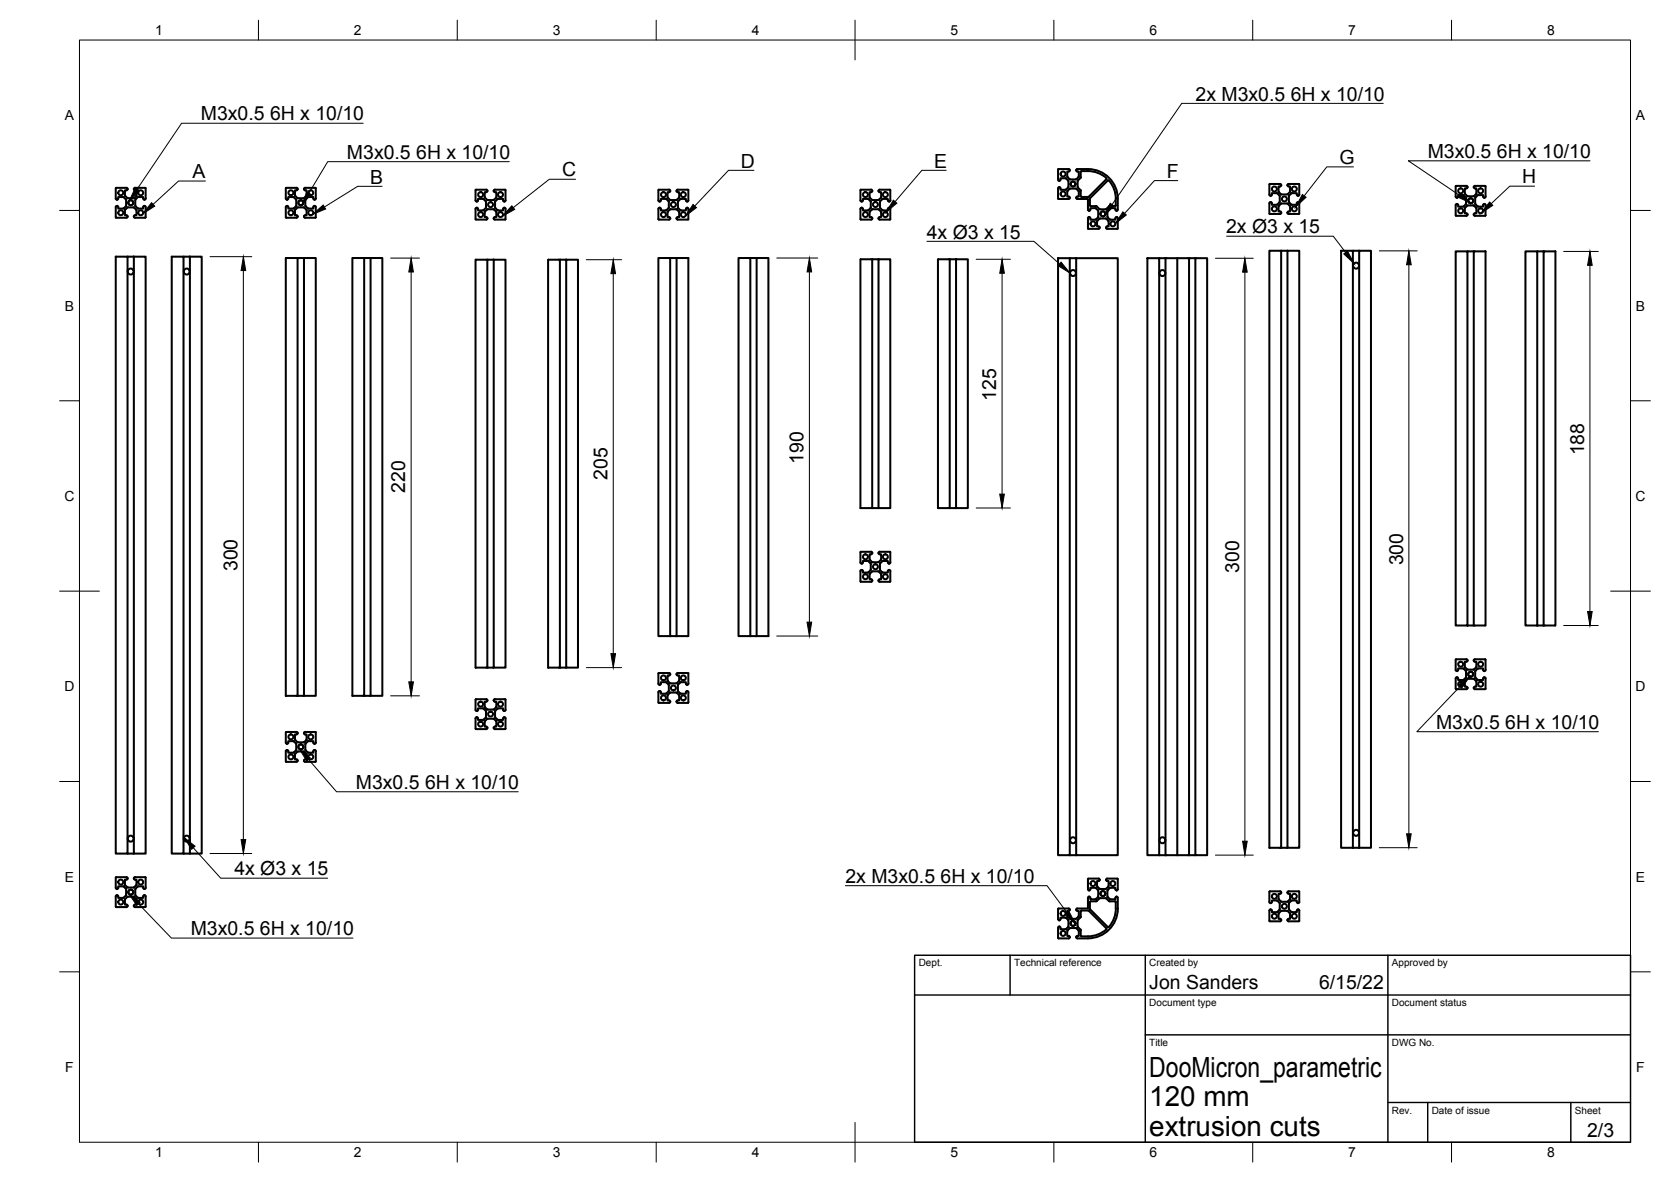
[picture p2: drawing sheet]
<svg xmlns="http://www.w3.org/2000/svg" width="420mm" height="297mm" viewBox="0 0 420 297" stroke-linecap="round" stroke-linejoin="round" font-family="sans-serif">
<!-- layer: Visible -->
<g fill="none" stroke="#000" stroke-width=".51">
<path d="M29.4 51.8l-.3 .2 .1 2.7M29.5 51.7l.2 .2v.5l1.5-.1M30.9 49.5h-1.2v.5l-.2 .2M31 49.5l.2 .1M31.1 49.6l.5 .5M31.6 50.1l.1 .2M31.7 50.3v1.4M31.7 51.6l-.6 .7M31.8 54.1l.3 .3-.3 .3h-2.6M33.9 54.1l-.2 .3 .2 .3h2.6M34.1 50.1l-.1 1.7 .6 .5M34.2 49.2l-.5 .6h-1.6l-.7-.8v-1.2l.6-.1-.1-.5h-2.7l-.1 2.7 .3 .3"/>
<path d="M34.2 52.7l-.5-.6h-1.6l-.7 .8v1.2h.4M34.2 52.7l.1 1.4h-.4M34.2 49.2l.1-1.4-.6-.1 .1-.5h2.8v2.8l-.5 .1-.1-.6h-1.2M34.6 52.3l1.4 .1 .1-.6 .5 .1-.1 2.8M34.8 49.5l-.7 .6M71.9 47.3v2.7l.5 .1 .1-.6h1.2M71.9 54.6l.1 .1M71.9 47.3l2.7-.1 .2 .3M73.7 52.4h-1.2l-.1-.6-.5 .1v2.7M73.7 49.5l.7 .6M73.9 52.3l-.2 .1M74.4 50.1l.1 1.7-.6 .5"/>
<path d="M74.6 54.1l.2 .3M74.8 47.5h.1M74.8 54.4h.1M74.8 47.5l-.1 .3h-.5v1.2l.8 .8M74.8 54.4l-.2 .3h-2.6M75 52.1h1.4l.7 .8M75 52.1l-.8 .7v1.3h.3M76.7 54.1l-.3 .3 .3 .3h2.6M76.9 50.1l-.1 1.7 .6 .5M77.1 52.9v1.2h-.4M77.1 49l-.7 .8h-1.4M77.4 52.3l1.4 .1 .1-.6 .5 .1-.1 2.8"/>
<path d="M77.6 49.5l-.7 .6M79.3 47.2h-2.7l-.1 .5 .6 .1v1.3M79.3 47.2l.1 2.8-.5 .1-.1-.6h-1.2M119.8 52.2h.1M119.9 52.2l-.3 .3v2.6l2.7 .1 .3-.3M119.9 52.2l.3 .1v.6h1.2M121.4 50h.2M121.6 50.1l.6 .6v1.5l-.6 .6M121.6 52.8l-.2 .1M121.9 53.3v1.3h.5l.2 .2M122 53.1l-.1 .2M122.5 47.9v.1"/>
<path d="M122.5 54.8v.1M122.6 48l-.2 .2-.5 .1v1.3l.5 .6M122.6 47.9l-.3-.2h-2.7v2.8l.5 .1 .1-.6h1.2M122.7 52.6h1.3M122.7 52.6l-.7 .6M124 52.6l.7 .6M124.1 54.9l.3 .3h2.6M124.2 50.2h-1.7M124.7 53.1l.1 .2M124.8 53.3v1.3h-.5l-.2 .2M124.8 49.5l-.6 .7M126.8 52.2h.1"/>
<path d="M126.8 52.2l.3 .3-.1 2.7M127 47.7h-2.7l-.1 .4 .6 .2v1.2M127 47.7l.1 2.8-.5 .1-.1-.6h-1.2l-.8 .7v1.5l.7 .7h1.3v-.6l.3-.1M165.8 52.2h.1M165.8 52.2l-.3 .3 .1 2.6 2.6 .1 .3-.3M165.9 52.2l.3 .3M166.2 50.4v-.4h1.2l.8 .7M167.9 53.3v1.3h.5l.1 .2M167.9 53.1v.2M168.2 50.7v1.4M168.2 52.1l-.7 .8h-1.3v-.4M168.4 50.2l-.5-.7v-1.2l.6-.2-.1-.4h-2.7l-.2 2.7 .4 .2 .3-.2"/>
<path d="M168.4 52.7l-.5 .5M168.4 50.2h1.8M168.6 52.6h1.4M168.6 52.6h-.2M170 52.6l.7 .6M170.7 49.7l-.5 .5M170.7 49.7l.1-1.4-.6-.2 .1-.4h2.7l.1 2.7M170.7 53.1l.1 .2M170.8 53.3v1.3h-.5l-.2 .2M172.7 52.2h.1M172.8 52.2l.3 .3M173.1 52.5v2.6l-2.7 .1-.3-.3"/>
<path d="M173.1 50.4l-.4 .2-.2-.1v-.5h-1.4l-.6 .7v1.5l.6 .7h1.4v-.6l.3-.1M216.5 55.2h2.5M216.5 47.7h2.5M216.5 47.7l-.2 2.7 .4 .2 .3-.2M216.6 52.2h.1M216.6 52.2l-.3 .3 .2 2.7M216.7 52.2l.3 .3M217 50.4v-.4h1.2l.8 .7-.1 1.5-.6 .7h-1.3v-.4M218.7 53.3v1.3h.3M218.7 53.1v.2M219 48.3h-.3v1.2l.5 .7M219 54.6l.3 .2"/>
<path d="M219 47.7l.3 .3-.3 .3M219.2 50.2l.2 .1M219.3 54.9l-.3 .3M219.4 52.6h1.4M219.4 50.3h1.4M219.4 52.6l-.7 .6M220.8 52.6h.2M220.9 54.9l.3 .3M221 52.7l.5 .5M221 50.2l-.2 .1M221.2 47.7h2.6l.1 2.7M221.2 48.3h.4l-.1 1.4"/>
<path d="M221.2 54.6l-.3 .2M221.2 47.7l-.3 .2 .3 .4M221.5 49.7l-.5 .5M221.5 53.1l.1 .2M221.6 53.3v1.3h-.4M223.5 52.2h.1M223.6 52.2l.3 .3M223.9 52.5l-.1 2.6-2.6 .1M223.9 50.4l-.4 .2-.2-.1-.1-.5h-1.2l-.7 .6v1.6l.5 .6 1.4 .1 .1-.6 .2-.1M266 42.6v2.6M266 47.3v2.6M266.1 42.6l2.8-.1v.5l-.5 .1v1.4"/>
<path d="M266.1 45.2l.2 .3M266.3 45.5h.1M266.3 47h.1M266.3 47l-.2 .3M267.9 44.8h-1.3v.5l-.2 .2M267.9 44.8l.7 .6M268.4 44.5l.7 .6 1.6-.1 .6-.7v-1.2l-.6-.1v-.5a9.8 9.8 0 0 1 7.8 1.8 7.5 7.5 0 0 1 2.6 5.7l-.1 2.8-.4 .1-.1-.6-1.5 .1M268.4 48l.6-.6h1.6l.7 .8v1.2l-.6 .1v.5h2.9l.1 2.9 .4-.1 .1-.5 1.4 .1M268.4 47.9v1.5l.5 .1v.5l-2.8-.1M268.6 45.3v1.6M268.6 46.9l-.7 .8h-1.3v-.5l-.2-.2M271 45.6v1.3"/>
<path d="M271 46.9l.1 .2M271 47.1l.7 .7 .1 1.6h2M271.1 45.4l-.1 .2M275.6 52.4l.5 .6v1.5l-.7 .7h-1.2l-.2-.6-.4 .1v2.7l2.6 .1 .3-.3M275.8 55.7v1.2h.6l.1 .3M275.9 55.5v.2M276.4 52.5l-.7-.7-1.6-.1-.1-1.8 4.6-4.6a5.7 5.7 0 0 1 2 4.7l-.1 1.7-1.6 .1-.7 .7M276.4 55l-.5 .5M276.4 52.5l.2 .1M276.6 54.9h1.4M276.6 54.9l-.2 .1M278 54.9l.7 .6"/>
<path d="M278.1 57.2h.1M278.1 57.2l.3 .3h2.5M278.2 44.7v.3l-4.5 4.5M278.2 44.7a7.7 7.7 0 0 0-6.4-1.7l-.1 1.6-.7 .8M278.2 52.5l-1.6 .1M278.7 55.5v1.4h-.4l-.2 .3M279 52.4l-.6 .7 .1 1.4 .7 .7h1.3l.1-.6 .4 .1v2.8M319.2 46.3v2.6l.3 .3 .3-.3M319.2 51.1v2.6M319.2 51.1l.3-.3 .3 .3M321.2 48.6l.6 .6-.1 1.7M321.2 48.6l-1.4-.1v.4"/>
<path d="M321.7 50.9l-.7 .6h-1.2v-.4M321.9 46.2l-2.7 .1M321.9 53.1l.3 .4-.3 .3-2.7-.1M321.9 46.2l.3 .4-.2 .2h-.5l.1 1.5 .5 .5h1.7M322.2 51.1h1.4M322.3 51.1l-.8 .7v1.4h.4M323.6 51.1l.2 .1M323.8 51.2l.6 .7M324 46.2h2.6M324 53.1l-.3 .3 .3 .4h2.6M324 46.2l-.3 .4 .2 .2h.5v1.3M324.2 50.9l.6 .6h1.3v-.4"/>
<path d="M324.4 51.9v1.3h-.4M324.4 48.1l-.6 .7M324.7 48.6l-.6 .6 .1 1.7M326.1 51.1l.3-.3 .3 .3M326.6 46.2l.1 2.9-.5 .1-.1-.7-1.4 .1M326.7 51.1l-.1 2.6M366.1 46.7h2.6M366.1 54.2h2.6M366.1 46.7l-.1 2.7 .4 .3 .2-.3M366.3 51.3h.1M366.3 51.3l-.3 .2 .1 2.7M366.4 51.3l.2 .2"/>
<path d="M366.6 49.4v-.4h1.4l.6 .7v1.5l-.7 .7h-1.3v-.4M368.3 52.4v1.2h.4M368.3 48.6l.8 .7M368.7 47.3h-.4v1.3M368.7 53.6l.3 .3-.3 .3M368.7 46.7l.3 .3M368.9 51.7l-.6 .7M369 47.1l-.3 .2M369.1 49.3h1.4M369.1 51.6h1.4M369.1 51.6l-.2 .1M370.5 51.6l.2 .1"/>
<path d="M370.6 47.1l.3 .2M370.6 51.7l.6 .7M370.7 49.2l-.2 .1M370.8 47.3h.4v1.3M370.8 46.7h2.7v2.7M370.8 54.2h2.6M370.9 46.7l-.3 .3M370.9 53.6l-.3 .3 .3 .3M371.2 52.4v1.2h-.4M371.2 48.6l-.6 .6M373.2 51.3h.1M373.3 51.3l.2 .2"/>
<path d="M373.5 51.5l-.1 2.7M373.5 49.4l-.3 .3-.2-.2-.1-.5h-1.3l-.7 .8v1.5l.7 .6h1.3l.1-.5 .2-.1M29.1 64.5h3v150h-3zM32.1 64.5h1.6M33.7 64.5h2.9v150h-2.9zM43.2 64.5h2.9v150h-2.9zM46.1 64.5h1.7M47.8 64.5h2.9v150h-2.9zM74.8 64.8h-2.9v110.1h2.9v-110.1h1.6M76.4 64.8h3v110.1h-3zM91.6 64.8h-3v110.1h3v-110.1h1.6M93.2 64.8h2.9v110.1h-2.9z"/>
<path d="M122.5 65.3h-2.9v102.5h2.9v-102.5h1.6M124.1 65.3h3v102.5h-3zM140.8 65.3h-3v102.5h3v-102.5h1.6M142.4 65.3h2.9v102.5h-2.9zM165.5 64.8h3v95.1h-3zM168.5 64.8h1.6M185.7 64.8h3v95.1h-3zM188.7 64.8h1.5M190.2 64.8h3v95.1h-3zM219.3 65.2h-3v62.5h3v-62.5h1.6M220.9 65.2h3v62.5h-3zM238.8 65.2h-3v62.5h3v-62.5h1.6"/>
<path d="M240.4 65.2h3v62.5h-3zM266 64.9h3v150h-3zM269 64.9h1.6M270.6 64.9h10.5v150h-10.5zM288.5 64.9h3v150h-3zM291.5 64.9h1.6M291.6 68.3v.6M291.6 68.9a.75 .75 0 0 0 .7 .5 .75 .75 0 0 0 .7-.5M291.6 68.3a.75 .75 0 0 1 .7-.4 .75 .75 0 0 1 .7 .4M292.9 68.3v.6M293.1 64.9h2.9M293.1 64.9v150"/>
<path d="M299 64.9h-3v150h-2.9M300.6 64.9h2.9v150h-2.9zM300.6 64.9h-1.6v150h-3M322.1 63h-2.9v150h2.9v-150h1.6M323.7 63h3v150h-3zM337.2 63h3v150h-3zM340.2 63h1.6M340.3 66.5v.6M340.3 66.4a.74 .74 0 0 1 .9-.3 .74 .74 0 0 1 .5 .8 .73 .73 0 0 1-.7 .6 .73 .73 0 0 1-.7-.4M341.8 63h2.9v150h-2.9zM366 63.2h3v94h-3zM369 63.2h1.6"/>
<path d="M383.6 63.2h2.9v94h-2.9zM386.5 63.2h1.6M216.5 138.7h2.5M216.5 138.7l-.2 2.6 .4 .3 .3-.3M219 139.3h-.3v1.2l.7 .8M219 138.6l.3 .3-.3 .4M219.3 127.7h1.6M221.2 139.3h.4l-.1 1.4M221.2 138.7h2.6l.1 2.7M221.2 138.6l-.3 .4 .3 .3M238.8 127.7h1.6M168.5 159.9h1.6v-95.1h3v95.1h-3"/>
<path d="M188.7 159.9h1.5M216.5 146.2h2.5M216.6 143.2h.1M216.6 143.2l-.3 .3 .2 2.7M216.7 143.2l.3 .3M218.2 141h-1.2v.4M218.2 141l.7 .6v1.6l-.7 .7h-1.2v-.4M218.7 144.4v1.2h.3M218.7 144.2v.2M219 145.6l.3 .3-.3 .3M219.4 141.3h1.4M219.4 143.6h1.4"/>
<path d="M219.4 143.6l-.7 .6M220.8 143.6h.2M221 143.7l.5 .5M221 141.2l-.2 .1M221.2 145.6l-.3 .3 .3 .3M221.5 140.7l-.5 .5M221.5 144.2l.1 .2M221.6 144.4v1.2h-.4M222 141h1.2l.1 .5 .2 .1 .4-.3M222 141l-.7 .6v1.6l.7 .7h1.2l.1-.5 .2-.2M223.5 143.2h.1M223.6 143.2l.3 .3"/>
<path d="M223.9 143.5l-.1 2.7h-2.6M369 157.2h1.6v-94h2.9v94h-2.9M386.5 157.2h1.6v-94h3v94h-3M74.8 174.9h1.6M91.6 174.9h1.6M121.4 178l.2 .1M121.6 178.1l.6 .6v1.4l-.6 .7M121.9 177.5l.8 .8h1.4l.7-.8M122.5 167.8h1.6M122.5 176v.1M122.6 176l-.2 .3h-.5v1.3M122.6 176l-.3-.3-2.7 .1v2.7l.5 .1 .1-.6h1.2"/>
<path d="M124.1 176.1l.2 .2h.5v1.3M127 175.7h-2.6l-.3 .3M127 175.7l.1 2.8-.5 .1-.1-.6h-1.3l-.7 .8v1.5l.7 .6h1.3v-.5l.3-.2M140.8 167.8h1.6M166.2 173.9l-.3-.2-.4 .2 .2 2.7h2.7l.1-.5-.6-.1v-1.4M167.6 171.5l.6 .7M167.6 171.5l-1.4-.1v.4M168.2 172.2v1.4M168.2 173.6l-.8 .7h-1.2v-.3M168.2 169.1l-2.6 .1-.1 2.6 .4 .3 .3-.3M168.2 169.1l.3 .4-.1 .2h-.5v1.3l.5 .6M168.4 174.1l-.5 .5"/>
<path d="M168.6 174h1.4M168.6 174l-.2 .1M170 174l.7 .6M170.4 169.1l2.7 .1v2.6M170.4 169.1l-.3 .4 .2 .2h.5l-.1 1.5M170.7 171.2l-.6 .5-1.7-.1M171 171.5l1.5-.1v.6l.3 .1 .3-.3M171 171.5l-.5 .6v1.7l.7 .5h1.3l.1-.6h.4l.1 .2M173.1 174l-.1 2.6h-2.7l-.1-.5 .6-.1-.1-1.4M366 173.1l.1 .1M366.1 173.2h2.6M366.1 165.7h2.6"/>
<path d="M366.1 165.7l-.1 2.7 .4 .2 .2-.2M366.6 170.5l-.2-.3-.4 .3v2.6M368 168.1l.6 .5v1.6l-.7 .7h-1.3v-.4M368.1 168h-1.5v.4M368.7 166.3h-.4v1.2l.8 .8M368.7 172.6l.3 .3-.3 .3M368.7 165.7l.3 .3-.3 .3M369.1 170.6h1.4M369.1 168.3h1.4M369.1 170.6l-.8 .6v1.4h.4M370.5 170.6l.2 .1M370.6 170.7l.6 .6"/>
<path d="M370.7 168.2l-.2 .1M370.8 165.7h2.7v2.7M370.8 166.3h.4v1.2M370.9 172.6l-.3 .3 .3 .3M370.9 165.7l-.3 .3 .3 .3M371.2 171.4v1.2h-.4M371.2 167.5l-.6 .7M371.5 168h1.4l.1 .5 .2 .1 .3-.2M371.5 168.1l-.6 .5 .1 1.7 .7 .6h1.2l.2-.7h.3l.1 .3M373.5 173.1l-2.7 .1M373.5 170.5v2.6M71.9 184.1v2.7l.5 .1 .1-.6h1.2"/>
<path d="M71.9 191.3l.1 .1M71.9 184l2.6-.1 .3 .3M72.1 188.5h.1M72.1 188.5l-.2 .3v2.6M72.2 188.5l.3 .1v.6h1.2M73.7 186.2l.8 .7v1.5l-.8 .8M74.2 185.8l.8 .7M74.7 188.9l-.5 .6v1.3l.5 .1 .1 .2M74.8 184.2v.1M74.8 191.1v.1M74.8 191.2l-.2 .3h-2.6M74.8 184.3l-.1 .2-.5 .1v1.2"/>
<path d="M75 188.9h1.5M75 188.8l-.2 .1M76.4 184.3l.2 .2 .5 .1v1.2M76.5 188.9l.6 .7M77.1 189.6v1.2l-.6 .2 .1 .4 2.7 .1M77.1 185.8l-.7 .7h-1.4M79.1 188.5h.1M79.1 188.5l.3 .3-.1 2.6M79.3 183.9h-2.6l-.3 .3M79.3 183.9l.1 2.9-.5 .1-.1-.6h-1.3l-.7 .7v1.5l.7 .6 1.3 .1v-.6l.3-.1M119.8 180.3h.1M119.9 180.2l-.3 .3 .1 2.7"/>
<path d="M119.9 180.2l.3 .2v.5h1.2M121.6 180.8l-.2 .1M121.9 181.4v1.2h.5l.2 .3M122.4 180.7l-.5 .7M122.5 180.7h1.7M122.5 182.9v.1M122.6 182.9l-.3 .3h-2.6M124.2 180.7l.6 .7M124.8 181.4v1.2l-.6 .1 .1 .5h2.7M126.8 180.3h.1M126.8 180.2l.3 .3-.1 2.7M32.1 214.5h1.6"/>
<path d="M46.1 214.5h1.7M269 214.9h1.6M291.5 214.9h1.6M291.6 210.8v.7M291.6 211.5a.75 .75 0 0 0 .7 .4 .75 .75 0 0 0 .7-.4M291.6 210.8a.75 .75 0 0 1 .7-.4 .75 .75 0 0 1 .7 .4M292.9 210.8v.7M299 214.9h1.6M322.1 213h1.6M340.2 213h1.6M340.3 209v.6M340.3 209a.74 .74 0 0 1 .9-.4 .74 .74 0 0 1 .5 .9 .74 .74 0 0 1-.7 .6 .74 .74 0 0 1-.7-.5"/>
<path d="M29.1 223.1l.3 .3M29.1 225.3v2.5M29.4 225l-.3 .3M29.5 225l.2 .3M29.7 225.3v.3h1.5M29.7 223.1l-.2 .3M31.1 222.8l.5 .5M31.2 222.8l-1.5-.1v.4M31.6 223.3l.1 .2M31.7 223.5v1.4M31.7 224.9l-.6 .7M31.8 220.4l-2.6 .1-.1 2.6"/>
<path d="M31.8 220.4l.3 .4-.2 .2-.5 .1v1.2l.6 .7h1.7l.5-.5M31.8 227.3l.3 .3-.3 .4-2.7-.2M33.9 220.4l2.7 .1v2.6M33.9 220.4l-.2 .4 .1 .2 .5 .1-.1 1.4M33.9 227.3l-.2 .3 .2 .4 2.7-.2M34 223.5v1.5l.6 .6h1.4v-.3M34.1 223.3l-.1 .2M34.2 225.9l-.5-.6h-1.6l-.7 .8v1.2h.4M34.2 225.9l.1 1.4h-.4M34.6 222.8l1.4-.1v.4M34.6 222.8l-.5 .5M36 223.1l.3 .3 .3-.3"/>
<path d="M36 225.3l.3-.3 .3 .3M36.6 225.3v2.5M266 228.4v2.6M266 233.1v2.6M266.1 235.7l.1 .1M266.1 231l.2 .3M266.1 228.4l2.8-.1v.5l-.5 .1v1.4M266.3 232.9h.1M266.3 231.3h.1M266.3 232.8l-.2 .3M266.4 232.8l.2 .2v.5l1.5-.1M266.4 231.3l.2-.2v-.5h1.4l.6 .6v1.7l-.5 .5"/>
<path d="M268.4 233.8v1.4h.3M268.7 235.2l.3 .3-.3 .3h-2.6M268.9 233.3l-.5 .5M268.9 233.3h1.8M270.7 233.3l.6 .7v1.2h-.4M270.9 235.2l-.3 .3 .3 .3h2.7M271 231.4v1.4M271 232.7l.1 .2M271 231.2l.7-.7 .1-1.6 1.9-.1 4.5 4.5a5.8 5.8 0 0 1-4.6 2h-1.8l-.1-1.5M271 232.9l.8 .8M271.1 231.2l-.1 .2M275.6 223.2l.5 .6v1.5l-.7 .7h-1.2l-.2-.6-.4 .1v2.8h-2.9v.5l.6 .1v1.3l-.7 .7h-1.5l-.7-.6"/>
<path d="M275.8 222.6v-1.2l.7-.1-.1-.5h-2.8v2.8l.4 .1 .2-.6 1.4 .1M275.9 222.6l.5 .7M276.4 223.3h1.8M276.4 225.8l-.8 .7h-1.5l-.1 1.9 4.6 4.6a5.7 5.7 0 0 0 2-4.7l-.1-1.8h-1.5l-.8-.7M276.6 225.7l1.6 .1M276.6 225.7l-.2 .1M278.1 221.1h.1M278.1 221.1l.2 .3h.4v1.3l-.5 .6M279 223.2l-.5 .5v1.7l.7 .6h1.3v-.5l.2-.2 .4 .3a10.1 10.1 0 0 1-1.2 6.8 7.5 7.5 0 0 1-6.3 3.4M280.9 220.8h-2.5l-.3 .3M281 220.8v2.8l-.4 .1-.1-.6-1.5 .1M319.2 224.1v2.6l.2 .3 .4-.3"/>
<path d="M319.2 224.1l2.8-.1 .1 .5-.6 .1v1.2M319.8 226.7v-.4h1.2l.8 .8M319.8 228.8l-.3-.3-.3 .3v2.6M321.5 225.8l.6 .8 1.7-.1M321.8 227.1v1.4l-.6 .6-1.4 .1v-.4M322 229h1.8M322.1 229l-.6 .7v1.2l.6 .1-.1 .5-2.8-.1M323.8 229l.6 .7M324.1 227.1v1.4l.6 .7h1.4l.1-.6 .5 .1v2.7M324.4 229.7v1.2l-.6 .1 .1 .5h2.7M324.4 225.8l-.6 .7M326.6 224h-2.7l-.1 .5 .6 .1v1.2"/>
<path d="M326.6 224l.1 2.8-.5 .1-.1-.6h-1.4l-.6 .8M326.7 231.4l-.1 .1"/>
<circle cx="30.4" cy="53.5" r=".62"/>
<circle cx="30.4" cy="48.4" r=".62"/>
<circle cx="32.9" cy="50.9" r=".62"/>
<circle cx="35.4" cy="53.5" r=".62"/>
<circle cx="35.4" cy="48.4" r=".62"/>
<circle cx="73.1" cy="53.5" r=".62"/>
<circle cx="73.1" cy="48.4" r=".62"/>
<circle cx="75.6" cy="51" r=".62"/>
<circle cx="75.6" cy="50.9" r=".62"/>
<circle cx="78.1" cy="53.5" r=".62"/>
<circle cx="78.1" cy="48.4" r=".62"/>
<circle cx="120.9" cy="48.9" r=".62"/>
<circle cx="120.9" cy="53.9" r=".62"/>
<circle cx="123.3" cy="51.4" r=".62"/>
<circle cx="125.8" cy="53.9" r=".62"/>
<circle cx="125.8" cy="48.9" r=".62"/>
<circle cx="166.8" cy="53.9" r=".62"/>
<circle cx="166.8" cy="48.9" r=".62"/>
<circle cx="169.3" cy="51.4" r=".62"/>
<circle cx="171.8" cy="48.9" r=".62"/>
<circle cx="171.8" cy="53.9" r=".62"/>
<circle cx="217.6" cy="48.9" r=".62"/>
<circle cx="217.6" cy="53.9" r=".62"/>
<circle cx="220.1" cy="51.4" r=".62"/>
<circle cx="222.6" cy="48.9" r=".62"/>
<circle cx="222.6" cy="53.9" r=".62"/>
<circle cx="267.3" cy="48.7" r=".62"/>
<circle cx="267.3" cy="43.7" r=".62"/>
<circle cx="269.8" cy="46.2" r=".62"/>
<circle cx="274.8" cy="56.3" r=".62"/>
<circle cx="277.3" cy="53.7" r=".62"/>
<circle cx="279.8" cy="56.3" r=".62"/>
<circle cx="320.4" cy="47.5" r=".62"/>
<circle cx="320.4" cy="52.5" r=".62"/>
<circle cx="323" cy="50" r=".62"/>
<circle cx="325.4" cy="52.5" r=".62"/>
<circle cx="325.4" cy="47.5" r=".62"/>
<circle cx="367.3" cy="48" r=".62"/>
<circle cx="367.3" cy="53" r=".62"/>
<circle cx="369.8" cy="50.5" r=".62"/>
<circle cx="372.3" cy="48" r=".62"/>
<circle cx="372.3" cy="53" r=".62"/>
<circle cx="32.9" cy="68.3" r=".75"/>
<circle cx="46.9" cy="68.2" r=".75"/>
<circle cx="269.8" cy="68.6" r=".75"/>
<circle cx="217.6" cy="139.9" r=".62"/>
<circle cx="222.6" cy="139.9" r=".62"/>
<circle cx="217.6" cy="144.9" r=".62"/>
<circle cx="220.1" cy="142.4" r=".62"/>
<circle cx="222.6" cy="144.9" r=".62"/>
<circle cx="120.9" cy="176.9" r=".62"/>
<circle cx="123.3" cy="179.4" r=".62"/>
<circle cx="125.8" cy="176.9" r=".62"/>
<circle cx="166.8" cy="170.4" r=".62"/>
<circle cx="166.8" cy="175.4" r=".62"/>
<circle cx="169.3" cy="172.9" r=".62"/>
<circle cx="171.8" cy="170.4" r=".62"/>
<circle cx="171.8" cy="175.4" r=".62"/>
<circle cx="367.3" cy="171.9" r=".62"/>
<circle cx="367.3" cy="166.9" r=".62"/>
<circle cx="369.8" cy="169.4" r=".62"/>
<circle cx="372.3" cy="166.9" r=".62"/>
<circle cx="372.3" cy="171.9" r=".62"/>
<circle cx="73.1" cy="185.2" r=".62"/>
<circle cx="73.1" cy="190.2" r=".62"/>
<circle cx="75.6" cy="187.7" r=".62"/>
<circle cx="78.1" cy="185.2" r=".62"/>
<circle cx="78.1" cy="190.2" r=".62"/>
<circle cx="120.9" cy="182" r=".62"/>
<circle cx="125.8" cy="182" r=".62"/>
<circle cx="32.9" cy="210.7" r=".75"/>
<circle cx="47" cy="210.8" r=".75"/>
<circle cx="269.8" cy="211.2" r=".75"/>
<circle cx="30.4" cy="221.7" r=".62"/>
<circle cx="30.4" cy="226.7" r=".62"/>
<circle cx="32.9" cy="224.2" r=".62"/>
<circle cx="35.4" cy="221.7" r=".62"/>
<circle cx="35.4" cy="226.7" r=".62"/>
<circle cx="267.3" cy="234.6" r=".62"/>
<circle cx="267.3" cy="229.5" r=".62"/>
<circle cx="269.8" cy="232" r=".62"/>
<circle cx="274.8" cy="222" r=".62"/>
<circle cx="277.3" cy="224.6" r=".62"/>
<circle cx="279.8" cy="222" r=".62"/>
<circle cx="320.4" cy="230.2" r=".62"/>
<circle cx="320.4" cy="225.3" r=".62"/>
<circle cx="323" cy="227.7" r=".62"/>
<circle cx="325.4" cy="225.3" r=".62"/>
<circle cx="325.4" cy="230.2" r=".62"/>
</g>
<!-- layer: Border -->
<g fill="none" stroke="#000" stroke-width=".25">
<path d="M20 10.1h390v276.9h-390zM65 5.1v5M115 5.1v5M165 5.1v5M215 5.1v10M265 5.1v5M315 5.1v5M365 5.1v5M15 52.9h5M410 52.9h5M15 100.7h5M410 100.7h5"/>
<path d="M15 148.6h10M405 148.6h10M15 196.4h5M410 196.4h5M15 244.2h5M410 244.2h5M65 287v5M115 287v5M165 287v5M215 282.1v9.9M265 287v5M315 287v5"/>
<path d="M365 287v5"/>
</g>
<!-- layer: TitleBlock -->
<path d="M230 240.1h180v46.9h-180zM230 250h180M254 240.1v9.9M288 240.1v46.9M349 240.1v46.9M288 260.1h122M349 277.1h61M359 277.1v9.9M395 277.1v9.9" fill="none" stroke="#000" stroke-width=".36"/>
<!-- layer: Annotations -->
<g fill="#000" stroke="#000" stroke-width=".25">
<path d="M34 47.2l1 .6-2.4 2.6zM38.1 50.9l.8 .9-3 1.9zM77.2 48.2l1 .6-2.3 2.7zM78.6 53.9l2.7-2.4 .6 1zM128.7 51.7l.7 .9-3.1 1.7zM174.3 51.4l.8 .8-2.8 2.1zM224.6 50.3l.9 .8-2.7 2.2zM279.1 51.1l1 .6-2.5 2.6zM282.3 53.2l.9 .8-2.8 2.2zM327.5 48.9l.9 .7-2.6 2.4zM367.4 48.6l2.6 2.5-3.3-1.5zM374.5 50.8l.8 .8-2.9 2z"/>
<path d="M266.8 65.9l2.2 2.7-3-1.8zM337.9 63.8l.9-.7 1.7 3.1zM366.7 172.1l2.8-2.1-2 2.9zM75.3 188.2l2.7 2.3-.8 .7zM46.3 210.4l2.7 2.2-.8 .8zM32.4 224.6l2.8 2.1-.8 .8zM267.9 229.8l.9-.7 1.6 3.1z"/>
</g>
<g fill="none" stroke="#000" stroke-width=".25">
<path d="M91.3 31h-45.6l-11.2 16.5M347.8 26h-50.7l-17.5 25.4M51.6 45.5h-6.7l-6.4 5.9M96.1 46.8h-6.2l-8.3 5.2M128.1 40.6h-45.7l-4.7 7.9M144.7 45h-6.6l-9 7.2M189.6 42.8h-6.4l-8.5 9M237.9 42.8h-6.1l-6.7 7.9M296.1 45.4h-5.8l-7.5 8.2M308.4 59.4h26.8l3.1 4M340.3 41.9h-6.7l-5.7 7.3M385.9 46.8h-6.3l-4.7 4.4"/>
<path d="M399.8 40.4h-45.7l12.9 8.7M233.1 60.6h26.9l6.4 5.7M367.1 172.5l-10.8 11.4h45.6M77.6 190.9l7 8.1h45.7M48.6 213l6.9 7.7h26.9M34.8 227.1l8.3 8.6h45.7M212.6 222.6h50.7l5 6.8"/>
</g>
<!-- layer: Dimensions -->
<g fill="none" stroke="#000" stroke-width=".25">
<path d="M52.8 64.5h10.5M61.2 68v143M98.2 64.9h7.3M103.4 68.4v103M147.4 65.3h8.9M154.2 68.8v95.5M195.3 64.8h10.3M203.5 68.3v88M245.4 65.2h8.7M252 68.7v55.5M305.6 64.9h9.5M313 68.4v143"/>
<path d="M346.8 63h9.5M354.2 66.5v143M393.2 63.2h8.7M399.8 66.7v87M245.4 127.7h8.7M195.3 159.8h10.3M393.2 157.2h8.7M98.2 174.9h7.3M147.4 167.8h8.9M52.8 214.5h10.5M305.6 214.9h9.5M346.8 213h9.5"/>
</g>
<g fill="#000" stroke="#000" stroke-width=".25">
<path d="M61.2 64.5l.6 3.5h-1.2zM103.4 64.9l.5 3.5h-1.1zM154.2 65.3l.6 3.5h-1.2zM203.5 64.8l.6 3.5h-1.2zM252 65.2l.5 3.5h-1.1zM313 64.9l.6 3.5h-1.2zM354.2 63l.6 3.5h-1.1zM399.8 63.2l.5 3.5h-1.1zM251.4 124.2h1.1l-.5 3.5zM202.9 156.3h1.2l-.6 3.5zM399.2 153.7h1.1l-.5 3.5zM102.8 171.4h1.1l-.5 3.5z"/>
<path d="M153.6 164.3h1.2l-.6 3.5zM60.6 211h1.2l-.6 3.5zM312.4 211.4h1.2l-.6 3.5zM353.7 209.5h1.1l-.6 3.5z"/>
</g>
<g font-size="7">
<text x="289" y="270.6">DooMicron_parametric</text>
<text x="289" y="278.1">120 mm</text>
<text x="289" y="285.5">extrusion cuts</text>
</g>
<g font-size="4.9">
<text x="300.6" y="25.3">2x M3x0.5</text>
<text x="324.5" y="25.3">6H x 10/10</text>
<text x="50.5" y="30.3">M3x0.5</text>
<text x="67.9" y="30.3">6H x 10/10</text>
<text x="87.2" y="39.9">M3x0.5</text>
<text x="104.6" y="39.9">6H x 10/10</text>
<text x="336.8" y="41.2">G</text>
<text x="359" y="39.7">M3x0.5</text>
<text x="376.4" y="39.7">6H x 10/10</text>
<text x="48.4" y="44.8">A</text>
<text x="93.1" y="46.1">B</text>
<text x="141.4" y="44.4">C</text>
<text x="186.3" y="42.1">D</text>
<text x="234.9" y="42.1">E</text>
<text x="293.4" y="44.7">F</text>
<text x="382.7" y="46.1">H</text>
<text x="233" y="60">4x Ø3 x 15</text>
<text x="308.3" y="58.7">2x Ø3 x 15</text>
<text x="250.5" y="100.7" transform="rotate(-90 250.5 100.7)">125</text>
<text x="202.1" y="116.6" transform="rotate(-90 202.1 116.6)">190</text>
<text x="398.3" y="114.4" transform="rotate(-90 398.3 114.4)">188</text>
<text x="101.9" y="123.9" transform="rotate(-90 101.9 123.9)">220</text>
<text x="152.7" y="120.6" transform="rotate(-90 152.7 120.6)">205</text>
<text x="59.7" y="143.6" transform="rotate(-90 59.7 143.6)">300</text>
<text x="311.6" y="144" transform="rotate(-90 311.6 144)">300</text>
<text x="352.8" y="142.1" transform="rotate(-90 352.8 142.1)">300</text>
<text x="361.1" y="183.2">M3x0.5</text>
<text x="378.5" y="183.2">6H x 10/10</text>
<text x="89.5" y="198.3">M3x0.5</text>
<text x="106.9" y="198.3">6H x 10/10</text>
<text x="58.9" y="220">4x Ø3 x 15</text>
<text x="212.6" y="221.9">2x M3x0.5</text>
<text x="236.5" y="221.9">6H x 10/10</text>
<text x="48" y="235">M3x0.5</text>
<text x="65.3" y="235">6H x 10/10</text>
<text x="289" y="248.5">Jon Sanders</text>
<text x="331.7" y="248.5">6/15/22</text>
<text x="399.1" y="285.7">2/3</text>
</g>
<g font-size="3.5">
<text x="39" y="8.8">1</text>
<text x="89" y="8.8">2</text>
<text x="139" y="8.8">3</text>
<text x="189" y="8.8">4</text>
<text x="239" y="8.8">5</text>
<text x="289" y="8.8">6</text>
<text x="339" y="8.8">7</text>
<text x="389" y="8.8">8</text>
<text x="16.3" y="30.2">A</text>
<text x="411.3" y="30.2">A</text>
<text x="16.3" y="78">B</text>
<text x="411.3" y="78">B</text>
<text x="16.2" y="125.9">C</text>
<text x="411.2" y="125.9">C</text>
<text x="16.2" y="173.7">D</text>
<text x="411.2" y="173.7">D</text>
<text x="16.3" y="221.6">E</text>
<text x="411.3" y="221.6">E</text>
<text x="16.4" y="269.4">F</text>
<text x="411.4" y="269.4">F</text>
<text x="39" y="290.8">1</text>
<text x="89" y="290.8">2</text>
<text x="139" y="290.8">3</text>
<text x="189" y="290.8">4</text>
<text x="239" y="290.8">5</text>
<text x="289" y="290.8">6</text>
<text x="339" y="290.8">7</text>
<text x="389" y="290.8">8</text>
</g>
<g font-size="2.5">
<text x="231" y="242.9">Dept.</text>
<text x="255" y="242.9">Technical reference</text>
<text x="289" y="242.9">Created by</text>
<text x="350" y="242.9">Approved by</text>
<text x="289" y="252.8">Document type</text>
<text x="350" y="252.8">Document status</text>
<text x="289" y="262.9">Title</text>
<text x="350" y="262.9">DWG No.</text>
<text x="350" y="279.9">Rev.</text>
<text x="360" y="279.9">Date of issue</text>
<text x="396" y="279.9">Sheet</text>
</g>
</svg>
